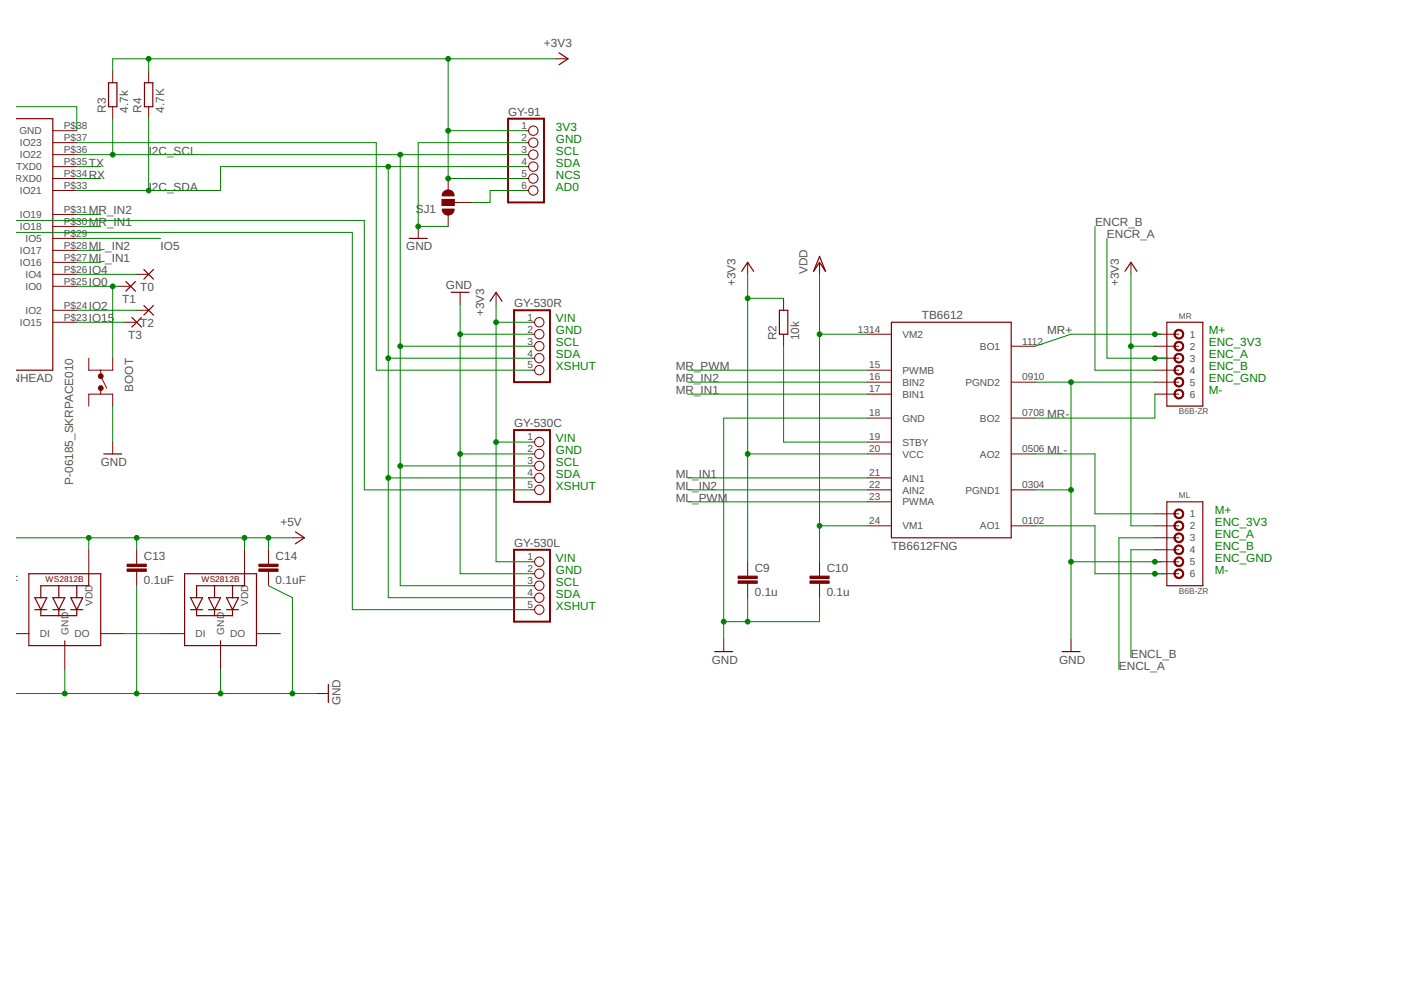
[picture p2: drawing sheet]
<svg xmlns="http://www.w3.org/2000/svg" width="297mm" height="210mm" viewBox="0 0 297 210" stroke-linecap="round" stroke-linejoin="round" font-family="sans-serif">
<g fill="none" stroke="#800000" stroke-width=".21">
<path d="M23.9 15v2.5M31.5 15v2.5M117.9 12.5h2.5M11.2 27.7h5.1M11.2 30.2h5.1M11.2 32.8h5.1M11.2 35.3h5.1M11.2 37.8h5.1M23.9 22.6v2.6M31.5 22.6v2.6M95 37.8v2.6M111.5 27.7h.6"/>
<path d="M111.5 30.2h.6M111.5 32.8h.6M111.5 35.3h.6M111.5 37.8h.6M11.2 58.2h5.1M11.2 40.4h5.1M11.2 48h5.1M11.2 45.5h5.1M11.2 50.5h5.1M11.2 53.1h5.1M11.2 55.6h5.1M29 58.2h2.5"/>
<path d="M88.7 48v2.5M93.7 42.3h2.6v1.3h-2.6zM95 45.5v2.5M96.3 42.9h3.8M111.5 40.4h.6M158.5 55.6v2.6M173.8 55.6v2.6M239.8 55.6v2.6M11.2 60.7h5.1M11.2 65.8h5.1M11.2 68.3h5.1M18.8 75.9v2.6h5.1v-2.6"/>
<path d="M21.4 78.5v1.3l1.2 2.5M25.2 60.7h2.5M26.4 68.3h2.6M29 65.8h2.5M97.6 62v2.5M105.2 62v2.5M112.8 78.5h.5M112.8 70.9h.5M112.8 73.4h.5M112.8 75.9h.5M112.8 68.3h.5M166.1 63.2v2.6"/>
<path d="M166.1 70.9v2.5M183.9 78.5h5.1M183.9 70.9h5.1M214.4 73.4h5.1M244.9 78.5h5M244.9 70.9h5M244.9 73.4h5M244.9 75.9h5M18.8 86.1v-2.5h5.1v2.5M21.4 82.3v1.3M23.9 93.7v2.5M112.8 93.7h.5"/>
<path d="M112.8 96.2h.5M112.8 98.8h.5M183.9 83.6h5.1M183.9 81h5.1M183.9 93.7h5.1M183.9 96.2h5.1M183.9 88.6h5.1M214.4 81h5.1M214.4 96.2h5.1M214.4 88.6h5.1M244.9 83.6h5M244.9 81h5"/>
<path d="M18.8 116.6v5M29 116.6v3M51.8 116.6v5M56.9 116.6v3M62 114h2.5M112.8 119.1h.5M112.8 101.3h.5M112.8 103.9h.5M158.5 119.1v3.1M173.8 119.1v3.1M183.9 111.5h5.1M183.9 101.3h5.1"/>
<path d="M183.9 103.9h5.1M183.9 106.4h5.1M214.4 111.5h5.1M214.4 103.9h5.1M244.9 108.9h5M244.9 111.5h5M244.9 114h5M244.9 116.6h5M244.9 119.1h5M3.4 134.3h2.7M13.7 136.9v5.1M21.4 134.3h5"/>
<path d="M29 121.1v3.1M34.1 134.3h5M46.8 136.9v5.1M54.4 134.3h5.1M56.9 121.1v3.1M112.8 121.6h.5M112.8 124.2h.5M112.8 126.7h.5M112.8 129.3h.5M153.4 135.6v2.6M158.5 123.7v3M173.8 123.7v3"/>
<path d="M227.1 135.6v2.6M244.9 121.6h5M67.1 147h2.5"/>
<circle cx="113.1" cy="37.8" r=".99"/>
<circle cx="113.1" cy="32.8" r=".99"/>
<circle cx="113.1" cy="35.3" r=".99"/>
<circle cx="113.1" cy="27.7" r=".99"/>
<circle cx="113.1" cy="30.2" r=".99"/>
<circle cx="113.1" cy="40.4" r=".99"/>
<circle cx="114.3" cy="73.4" r=".99"/>
<circle cx="114.3" cy="75.9" r=".99"/>
<circle cx="114.3" cy="78.5" r=".99"/>
<circle cx="114.3" cy="68.3" r=".99"/>
<circle cx="114.3" cy="70.9" r=".99"/>
<circle cx="114.3" cy="93.7" r=".99"/>
<circle cx="114.3" cy="96.2" r=".99"/>
<circle cx="114.3" cy="98.8" r=".99"/>
<circle cx="114.3" cy="101.3" r=".99"/>
<circle cx="114.3" cy="103.9" r=".99"/>
<circle cx="114.3" cy="119.1" r=".99"/>
<circle cx="114.3" cy="129.3" r=".99"/>
<circle cx="114.3" cy="121.6" r=".99"/>
<circle cx="114.3" cy="124.2" r=".99"/>
<circle cx="114.3" cy="126.7" r=".99"/>
</g>
<g fill="#800000" stroke="#800000" stroke-width=".21">
<path d="M249.3 70a1.04 1.04 0 0 1 1.6 .4 1.04 1.04 0 0 1-.7 1.5 1.04 1.04 0 0 1-1.3-1h.3a.79 .79 0 0 1 1-.8 .79 .79 0 0 1 .3 1.3 .79 .79 0 0 1-1.3-.3v-.2h-.3z" fill-rule="evenodd"/>
<path d="M249.3 72.6a1.04 1.04 0 0 1 1.6 .4 1.04 1.04 0 0 1-.7 1.4 1.04 1.04 0 0 1-1.3-1h.3a.79 .79 0 0 1 1-.7 .79 .79 0 0 1 .3 1.3 .79 .79 0 0 1-1.3-.4v-.2h-.3z" fill-rule="evenodd"/>
<path d="M249.3 75.1a1.04 1.04 0 0 1 1.6 .4 1.04 1.04 0 0 1-.7 1.5 1.04 1.04 0 0 1-1.3-1.1h.3a.79 .79 0 0 1 1-.7 .79 .79 0 0 1 .3 1.3 .79 .79 0 0 1-1.3-.3v-.3h-.3z" fill-rule="evenodd"/>
<path d="M249.3 77.7a1.04 1.04 0 0 1 1.6 .3 1.04 1.04 0 0 1-.7 1.5 1.04 1.04 0 0 1-1.3-1h.3a.79 .79 0 0 1 1-.8 .79 .79 0 0 1 .3 1.3 .79 .79 0 0 1-1.3-.3v-.2h-.3z" fill-rule="evenodd"/>
<path d="M249.3 80.2a1.04 1.04 0 0 1 1.6 .4 1.04 1.04 0 0 1-.7 1.4 1.04 1.04 0 0 1-1.3-1h.3a.79 .79 0 0 1 1-.7 .79 .79 0 0 1 .3 1.3 .79 .79 0 0 1-1.3-.3v-.3h-.3z" fill-rule="evenodd"/>
<path d="M249.3 82.7a1.04 1.04 0 0 1 1.6 .4 1.04 1.04 0 0 1-.7 1.5 1.04 1.04 0 0 1-1.3-1h.3a.79 .79 0 0 1 1-.8 .79 .79 0 0 1 .3 1.3 .79 .79 0 0 1-1.3-.3v-.2h-.3z" fill-rule="evenodd"/>
<path d="M249.3 108.1a1.04 1.04 0 0 1 1.6 .4 1.04 1.04 0 0 1-.7 1.5 1.04 1.04 0 0 1-1.3-1.1h.3a.79 .79 0 0 1 1-.7 .79 .79 0 0 1 .3 1.3 .79 .79 0 0 1-1.3-.3v-.3h-.3z" fill-rule="evenodd"/>
<path d="M249.3 110.7a1.04 1.04 0 0 1 1.6 .4 1.04 1.04 0 0 1-.7 1.4 1.04 1.04 0 0 1-1.3-1h.3a.79 .79 0 0 1 1-.8 .79 .79 0 0 1 .3 1.3 .79 .79 0 0 1-1.3-.3v-.2h-.3z" fill-rule="evenodd"/>
<path d="M249.3 113.2a1.04 1.04 0 0 1 1.6 .4 1.04 1.04 0 0 1-.7 1.5 1.04 1.04 0 0 1-1.3-1.1h.3a.79 .79 0 0 1 1-.7 .79 .79 0 0 1 .3 1.3 .79 .79 0 0 1-1.3-.3v-.3h-.3z" fill-rule="evenodd"/>
<path d="M249.3 115.8a1.04 1.04 0 0 1 1.6 .3 1.04 1.04 0 0 1-.7 1.5 1.04 1.04 0 0 1-1.3-1h.3a.79 .79 0 0 1 1-.8 .79 .79 0 0 1 .3 1.3 .79 .79 0 0 1-1.3-.3v-.2h-.3z" fill-rule="evenodd"/>
<path d="M249.3 118.3a1.04 1.04 0 0 1 1.6 .4 1.04 1.04 0 0 1-.7 1.4 1.04 1.04 0 0 1-1.3-1h.3a.79 .79 0 0 1 1-.7 .79 .79 0 0 1 .3 1.3 .79 .79 0 0 1-1.3-.4v-.2h-.3z" fill-rule="evenodd"/>
<path d="M249.3 120.8a1.04 1.04 0 0 1 1.6 .4 1.04 1.04 0 0 1-.7 1.5 1.04 1.04 0 0 1-1.3-1.1h.3a.79 .79 0 0 1 1-.7 .79 .79 0 0 1 .3 1.3 .79 .79 0 0 1-1.3-.3v-.3h-.3z" fill-rule="evenodd"/>
<path d="M94.2 40.6a1.27 1.27 0 0 1 1.3-.2 1.27 1.27 0 0 1 .8 1.1h-2.6l.1-.4z" fill-rule="evenodd"/>
<path d="M93.7 44.3h2.6a1.27 1.27 0 0 1-1.3 1.3 1.27 1.27 0 0 1-1.3-1.3z" fill-rule="evenodd"/>
<circle cx="21.4" cy="79.8" r=".51"/>
<circle cx="21.4" cy="82.3" r=".51"/>
</g>
<g fill="none" stroke="#800000" stroke-width=".25">
<path d="M23 17.5h1.8v5.1h-1.8zM30.6 17.5h1.8v5.1h-1.8zM118.5 11.2l1.9 1.3-1.9 1.2M3.4 25.2h7.8v53.3h-7.8M26.7 59.7l2 2M28.7 59.7l-2 2M30.5 57.1l2 2.1M32.5 57.1l-2 2.1M86.8 50.5h3.8M157.2 57.5l1.3-1.9 1.3 1.9M173.8 54.4l1.2 3.1-1.2-1.9-1.3 1.9zM238.5 57.5l1.3-1.9 1.2 1.9"/>
<path d="M28 67.3l2 2M30 67.3l-2 2M30.5 64.8l2 2M32.5 64.8l-2 2M95.7 62h3.8M103.9 63.9l1.3-1.9 1.2 1.9M165.2 65.8h1.8v5.1h-1.8zM189 68.3h25.4v45.7h-25.4zM247.4 68.3h7.6v17.8h-7.6zM22 96.2h3.8M62.6 112.8l1.9 1.2-1.9 1.3M247.4 106.4h7.6v17.8h-7.6z"/>
<path d="M6.1 121.6h15.3v15.3h-15.3zM7.4 126.7h2.5l-1.2 2.6zM7.4 129.3h2.5M8.7 129.3v1.2h7.6v-1.2M11.2 126.7h2.5l-1.2 2.6zM11.2 129.3h2.5M12.5 124.2v2.5M12.5 129.3v1.2M13.7 135.9v1M15 126.7h2.5l-1.2 2.6zM15 129.3h2.5M16.3 124.2v2.5"/>
<path d="M18.8 121.6v2.6h-10.1v2.5M39.1 121.6h15.3v15.3h-15.3zM40.4 126.7h2.5l-1.2 2.6zM40.4 129.3h2.5M41.7 129.3v1.2h7.6v-1.2M44.2 126.7h2.6l-1.3 2.6zM44.2 129.3h2.6M45.5 124.2v2.5M45.5 129.3v1.2M46.8 135.9v1M48 126.7h2.6l-1.3 2.6zM48 129.3h2.6"/>
<path d="M49.3 124.2v2.5M51.8 121.6v2.6h-10.1v2.5M151.5 138.2h3.8M225.2 138.2h3.8M69.6 145.1v3.8"/>
</g>
<g fill="#800000" stroke="#800000" stroke-width=".21">
<path d="M156.5 123.2h4v.5h-4z"/>
<path d="M156.5 122.2h4v.5h-4z"/>
<path d="M171.7 123.2h4.1v.5h-4.1z"/>
<path d="M171.7 122.2h4.1v.5h-4.1z"/>
<path d="M93.7 42.3h2.6v1.3h-2.6z"/>
<path d="M26.9 120.6h4.1v.5h-4.1z"/>
<path d="M26.9 119.6h4.1v.5h-4.1z"/>
<path d="M54.9 120.6h4v.5h-4z"/>
<path d="M54.9 119.6h4v.5h-4z"/>
</g>
<path d="M107.7 25.2h7.6v17.7h-7.6zM109 65.8h7.6v15.2h-7.6zM109 91.2h7.6v15.2h-7.6zM109 116.6h7.6v15.2h-7.6z" fill="none" stroke="#800000" stroke-width=".42"/>
<g fill="none" stroke="#008000" stroke-width=".21">
<path d="M31.5 12.5v2.5M95 12.5v25.3h16.5M117.9 12.5h-94v2.5M3.4 22.6h12.9v5.1M16.3 30.2h63.5v48.3h33M16.3 37.8h5.1M16.3 35.3h5.1M16.3 32.8h95.2M23.9 25.2v7.6M31.5 25.2v15.2M82.3 35.3v91.4h30.5M84.9 32.8v91.4h27.9"/>
<path d="M95 27.7h16.5M111.5 30.2h-22.8v17.8h6.3M111.5 35.3h-64.7v5.1h-30.5M3.4 49.3h71.3v80h38.1M3.4 46.7h73.8v57.2h35.6M16.3 48h5.1M16.3 45.5h5.1M16.3 55.6h5.1M16.3 53.1h5.1M16.3 58.2h12.7M16.3 50.5h17.8M111.5 40.4h-7.6v2.5h-3.8"/>
<path d="M158.5 58.2v60.9M173.8 58.2v60.9M232.2 48v30.5h12.7M234.7 50.5v25.4h12.7M239.8 58.2v53.3h5.1M16.3 68.3h10.1M16.3 60.7h8.9M16.3 65.8h12.7M23.9 60.7v15.2M82.3 75.9h30.5M84.9 73.4h27.9M97.6 70.9h15.2"/>
<path d="M97.6 64.5v57.1h15.2M105.2 64.5v54.6h7.6M105.2 68.3h7.6M145.8 78.5h38.1M158.5 63.2h7.6M166.1 73.4v20.3h17.8M173.8 70.9h10.1M239.8 73.4h5.1M246.1 70.9h-19l-7.6 2.5M23.9 86.1v7.6M84.9 98.8h27.9M97.6 96.2h15.2"/>
<path d="M105.2 93.7h7.6M145.8 81h38.1M145.8 83.6h38.1M158.5 96.2h25.4M183.9 88.6h-30.5v47M219.5 96.2h12.7v12.7h12.7M219.5 81h25.4M227.1 81v54.6M244.9 83.6v5h-25.4M3.4 114h58.6M18.8 114v2.6M29 114v2.6"/>
<path d="M51.8 114v2.6M56.9 114v2.6M82.3 101.3h30.5M145.8 103.9h38.1M145.8 101.3h38.1M145.8 106.4h38.1M173.8 111.5h10.1M219.5 111.5h12.7v10.1h15.2M219.5 103.9h7.6M227.1 119.1h19M244.9 116.6h-5.1v22.8M244.9 114h-7.7v28"/>
<path d="M26.4 134.3h7.7M29 124.2v22.8M56.9 124.2l5.1 2.5v20.3M158.5 126.7v5.1M173.8 126.7v5.1h-20.4M3.4 147h63.7M13.7 142v5M46.8 142v5"/>
</g>
<g fill="#008000" stroke="#008000" stroke-width=".21">
<circle cx="173.8" cy="111.5" r=".51"/>
<circle cx="173.8" cy="70.9" r=".51"/>
<circle cx="153.4" cy="131.8" r=".51"/>
<circle cx="158.5" cy="131.8" r=".51"/>
<circle cx="88.7" cy="48" r=".51"/>
<circle cx="97.6" cy="70.9" r=".51"/>
<circle cx="97.6" cy="96.2" r=".51"/>
<circle cx="13.7" cy="147" r=".51"/>
<circle cx="46.8" cy="147" r=".51"/>
<circle cx="29" cy="147" r=".51"/>
<circle cx="62" cy="147" r=".51"/>
<circle cx="227.1" cy="81" r=".51"/>
<circle cx="227.1" cy="103.9" r=".51"/>
<circle cx="244.9" cy="119.1" r=".51"/>
<circle cx="227.1" cy="119.1" r=".51"/>
<circle cx="158.5" cy="96.2" r=".51"/>
<circle cx="158.5" cy="63.2" r=".51"/>
<circle cx="239.8" cy="73.4" r=".51"/>
<circle cx="31.5" cy="12.5" r=".51"/>
<circle cx="95" cy="27.7" r=".51"/>
<circle cx="95" cy="37.8" r=".51"/>
<circle cx="95" cy="12.5" r=".51"/>
<circle cx="105.2" cy="68.3" r=".51"/>
<circle cx="105.2" cy="93.7" r=".51"/>
<circle cx="18.8" cy="114" r=".51"/>
<circle cx="29" cy="114" r=".51"/>
<circle cx="56.9" cy="114" r=".51"/>
<circle cx="51.8" cy="114" r=".51"/>
<circle cx="23.9" cy="60.7" r=".51"/>
<circle cx="244.9" cy="121.6" r=".51"/>
<circle cx="244.9" cy="70.9" r=".51"/>
<circle cx="244.9" cy="75.9" r=".51"/>
<circle cx="23.9" cy="32.8" r=".51"/>
<circle cx="84.9" cy="32.8" r=".51"/>
<circle cx="84.9" cy="73.4" r=".51"/>
<circle cx="84.9" cy="98.8" r=".51"/>
<circle cx="31.5" cy="40.4" r=".51"/>
<circle cx="82.3" cy="35.3" r=".51"/>
<circle cx="82.3" cy="75.9" r=".51"/>
<circle cx="82.3" cy="101.3" r=".51"/>
</g>
<g font-size="2.5" fill="#505050">
<text x="115.3" y="9.9">+3V3</text>
<text x="22.4" y="23.9" transform="rotate(-90 22.4 23.9)">R3</text>
<text x="27.2" y="23.9" transform="rotate(-90 27.2 23.9)">4.7k</text>
<text x="30" y="23.9" transform="rotate(-90 30 23.9)">R4</text>
<text x="34.8" y="23.9" transform="rotate(-90 34.8 23.9)">4.7K</text>
<text x="107.7" y="24.5">GY-91</text>
<text x="18.8" y="35.3">TX</text>
<text x="31.5" y="32.8">I</text>
<text x="32.2" y="32.8">2C_SCL</text>
<text x="18.8" y="37.9">RX</text>
<text x="31.5" y="40.4">I2C_SDA</text>
<text x="18.8" y="45.5">MR_IN2</text>
<text x="88.2" y="45.1">SJ1</text>
<text x="18.8" y="48">MR_IN1</text>
<text x="18.8" y="53.1">ML_IN2</text>
<text x="34.1" y="53.1">IO5</text>
<text x="86.1" y="53.1">GND</text>
<text x="232.2" y="48">ENCR_B</text>
<text x="234.7" y="50.6">ENCR_A</text>
<text x="18.8" y="55.6">ML_IN1</text>
<text x="18.8" y="58.2">IO4</text>
<text x="171.2" y="58.2" transform="rotate(-90 171.2 58.2)">VDD</text>
<text x="18.8" y="60.7">IO0</text>
<text x="18.8" y="65.8">IO2</text>
<text x="25.9" y="64.3">T1</text>
<text x="29.7" y="61.8">T0</text>
<text x="94.6" y="61.2">GND</text>
<text x="109" y="65.2">GY-530R</text>
<text x="156" y="60.7" transform="rotate(-90 156 60.7)">+3V3</text>
<text x="237.2" y="60.7" transform="rotate(-90 237.2 60.7)">+3V3</text>
<text x="18.8" y="68.3">IO15</text>
<text x="27.2" y="72">T3</text>
<text x="29.7" y="69.4">T2</text>
<text x="102.6" y="67.1" transform="rotate(-90 102.6 67.1)">+3V3</text>
<text x="195.4" y="67.6">TB6612</text>
<text x="222" y="70.9">MR+</text>
<text x="164.6" y="72.1" transform="rotate(-90 164.6 72.1)">R2</text>
<text x="169.4" y="72.1" transform="rotate(-90 169.4 72.1)">10k</text>
<text x=".1" y="81">PINHEAD</text>
<text x="28.2" y="83.1" transform="rotate(-90 28.2 83.1)">BOOT</text>
<text x="143.3" y="78.5">MR_PWM</text>
<text x="143.3" y="81">MR_IN2</text>
<text x="143.3" y="83.6">MR_IN1</text>
<text x="222" y="88.6">MR-</text>
<text x="109" y="90.5">GY-530C</text>
<text x="21.4" y="98.8">GND</text>
<text x="143.3" y="101.3">ML_IN1</text>
<text x="222" y="96.3">ML-</text>
<text x="15.5" y="102.8" transform="rotate(-90 15.5 102.8)">P-06185_SKRPACE010</text>
<text x="143.3" y="103.9">ML_IN2</text>
<text x="143.3" y="106.4">ML_PWM</text>
<text x="59.5" y="111.5">+5V</text>
<text x="30.5" y="118.7">C13</text>
<text x="58.4" y="118.7">C14</text>
<text x="109" y="115.9">GY-530L</text>
<text x="189" y="116.6">TB6612FNG</text>
<text x="-.4" y="123.8">1uF</text>
<text x="30.5" y="123.8">0.1uF</text>
<text x="58.4" y="123.8">0.1uF</text>
<text x="160" y="121.3">C9</text>
<text x="175.3" y="121.3">C10</text>
<text x="160" y="126.3">0.1u</text>
<text x="175.3" y="126.3">0.1u</text>
<text x="150.9" y="140.7">GND</text>
<text x="224.5" y="140.7">GND</text>
<text x="237.2" y="142">ENCL_A</text>
<text x="239.8" y="139.4">ENCL_B</text>
<text x="72.2" y="149.6" transform="rotate(-90 72.2 149.6)">GND</text>
</g>
<g font-size="2.5" fill="#008000">
<text x="117.9" y="27.7">3V3</text>
<text x="117.9" y="30.2">GND</text>
<text x="117.9" y="32.8">SCL</text>
<text x="117.9" y="35.3">SDA</text>
<text x="117.9" y="37.9">NCS</text>
<text x="117.9" y="40.4">AD0</text>
<text x="117.9" y="68.3">VIN</text>
<text x="117.9" y="70.9">GND</text>
<text x="256.3" y="70.9">M+</text>
<text x="117.9" y="73.4">SCL</text>
<text x="117.9" y="75.9">SDA</text>
<text x="256.3" y="73.4">ENC_3V3</text>
<text x="256.3" y="75.9">ENC_A</text>
<text x="117.9" y="78.5">XSHUT</text>
<text x="256.3" y="78.5">ENC_B</text>
<text x="256.3" y="81">ENC_GND</text>
<text x="256.3" y="83.6">M-</text>
<text x="117.9" y="93.7">VIN</text>
<text x="117.9" y="96.3">GND</text>
<text x="117.9" y="98.8">SCL</text>
<text x="117.9" y="101.3">SDA</text>
<text x="117.9" y="103.9">XSHUT</text>
<text x="257.6" y="109">M+</text>
<text x="257.6" y="111.5">ENC_3V3</text>
<text x="117.9" y="119.1">VIN</text>
<text x="257.6" y="114">ENC_A</text>
<text x="257.6" y="116.6">ENC_B</text>
<text x="257.6" y="119.1">ENC_GND</text>
<text x="117.9" y="121.6">GND</text>
<text x="117.9" y="124.2">SCL</text>
<text x="257.6" y="121.6">M-</text>
<text x="117.9" y="126.7">SDA</text>
<text x="117.9" y="129.3">XSHUT</text>
</g>
<g font-size="2.1" fill="#505050">
<text x="4.1" y="28.5">GND</text>
<text x="13.5" y="29.9">P$37</text>
<text x="13.5" y="27.3">P$38</text>
<text x="110.5" y="27.3">1</text>
<text x="110.5" y="29.9">2</text>
<text x="4.2" y="31">IO23</text>
<text x="4.2" y="33.5">IO22</text>
<text x="13.5" y="32.4">P$36</text>
<text x="13.5" y="35">P$35</text>
<text x="110.5" y="32.4">3</text>
<text x="110.5" y="35">4</text>
<text x="3.2" y="38.6">RXD0</text>
<text x="3.4" y="36.1">TXD0</text>
<text x="4.2" y="41.2">IO21</text>
<text x="13.5" y="37.5">P$34</text>
<text x="13.5" y="40">P$33</text>
<text x="110.5" y="37.5">5</text>
<text x="110.5" y="40">6</text>
<text x="4.2" y="46.2">IO19</text>
<text x="13.5" y="47.7">P$30</text>
<text x="13.5" y="45.1">P$31</text>
<text x="4.2" y="48.8">IO18</text>
<text x="4.2" y="53.9">IO17</text>
<text x="5.4" y="51.3">IO5</text>
<text x="13.5" y="50.2">P$29</text>
<text x="13.5" y="52.7">P$28</text>
<text x="4.2" y="56.4">IO16</text>
<text x="5.4" y="58.9">IO4</text>
<text x="13.5" y="55.3">P$27</text>
<text x="13.5" y="57.8">P$26</text>
<text x="5.4" y="61.5">IO0</text>
<text x="13.5" y="60.4">P$25</text>
<text x="13.5" y="65.4">P$24</text>
<text x="4.2" y="69.1">IO15</text>
<text x="5.4" y="66.5">IO2</text>
<text x="13.5" y="68">P$23</text>
<text x="111.8" y="68">1</text>
<text x="111.8" y="70.5">2</text>
<text x="181.9" y="70.5">1314</text>
<text x="191.3" y="71.6">VM2</text>
<text x="252.3" y="71.6">1</text>
<text x="111.8" y="73">3</text>
<text x="111.8" y="75.6">4</text>
<text x="207.8" y="74.2">BO1</text>
<text x="216.7" y="73">1112</text>
<text x="252.3" y="74.2">2</text>
<text x="252.3" y="76.7">3</text>
<text x="111.8" y="78.1">5</text>
<text x="184.3" y="78.1">15</text>
<text x="184.3" y="80.7">16</text>
<text x="184.3" y="83.2">17</text>
<text x="191.3" y="79.2">PWMB</text>
<text x="191.3" y="81.8">BIN2</text>
<text x="204.7" y="81.8">PGND2</text>
<text x="216.7" y="80.7">0910</text>
<text x="252.3" y="79.2">4</text>
<text x="252.3" y="81.8">5</text>
<text x="184.3" y="88.3">18</text>
<text x="191.3" y="84.3">BIN1</text>
<text x="191.3" y="89.4">GND</text>
<text x="207.8" y="89.4">BO2</text>
<text x="216.7" y="88.3">0708</text>
<text x="252.3" y="84.3">6</text>
<text x="111.8" y="93.4">1</text>
<text x="111.8" y="95.9">2</text>
<text x="184.3" y="93.4">19</text>
<text x="184.3" y="95.9">20</text>
<text x="191.3" y="94.5">STBY</text>
<text x="216.7" y="95.9">0506</text>
<text x="111.8" y="98.4">3</text>
<text x="111.8" y="101">4</text>
<text x="184.3" y="101">21</text>
<text x="191.3" y="97">VCC</text>
<text x="207.8" y="97">AO2</text>
<text x="111.8" y="103.5">5</text>
<text x="184.3" y="103.5">22</text>
<text x="184.3" y="106.1">23</text>
<text x="191.3" y="102.1">AIN1</text>
<text x="191.3" y="104.6">AIN2</text>
<text x="191.3" y="107.2">PWMA</text>
<text x="204.7" y="104.6">PGND1</text>
<text x="216.7" y="103.5">0304</text>
<text x="184.3" y="111.1">24</text>
<text x="191.3" y="112.3">VM1</text>
<text x="207.8" y="112.3">AO1</text>
<text x="216.7" y="111.1">0102</text>
<text x="252.3" y="109.7">1</text>
<text x="252.3" y="112.3">2</text>
<text x="111.8" y="118.8">1</text>
<text x="252.3" y="114.8">3</text>
<text x="252.3" y="117.3">4</text>
<text x="252.3" y="119.9">5</text>
<text x="111.8" y="121.3">2</text>
<text x="111.8" y="123.8">3</text>
<text x="252.3" y="122.4">6</text>
<text x="19.6" y="128.5" transform="rotate(-90 19.6 128.5)">VDD</text>
<text x="52.6" y="128.5" transform="rotate(-90 52.6 128.5)">VDD</text>
<text x="111.8" y="126.4">4</text>
<text x="111.8" y="128.9">5</text>
<text x="8.5" y="135.1">DI</text>
<text x="14.5" y="134.5" transform="rotate(-90 14.5 134.5)">GND</text>
<text x="15.8" y="135.1">DO</text>
<text x="41.5" y="135.1">DI</text>
<text x="47.5" y="134.5" transform="rotate(-90 47.5 134.5)">GND</text>
<text x="48.8" y="135.1">DO</text>
</g>
<g font-size="1.8" fill="#505050">
<text x="249.9" y="67.6">MR</text>
<text x="249.9" y="87.9">B6B-ZR</text>
<text x="249.9" y="105.6">ML</text>
<text x="249.9" y="126">B6B-ZR</text>
</g>
<g font-size="1.8" fill="#800000">
<text x="9.7" y="123.4">WS2812B</text>
<text x="42.7" y="123.4">WS2812B</text>
</g>
</svg>
